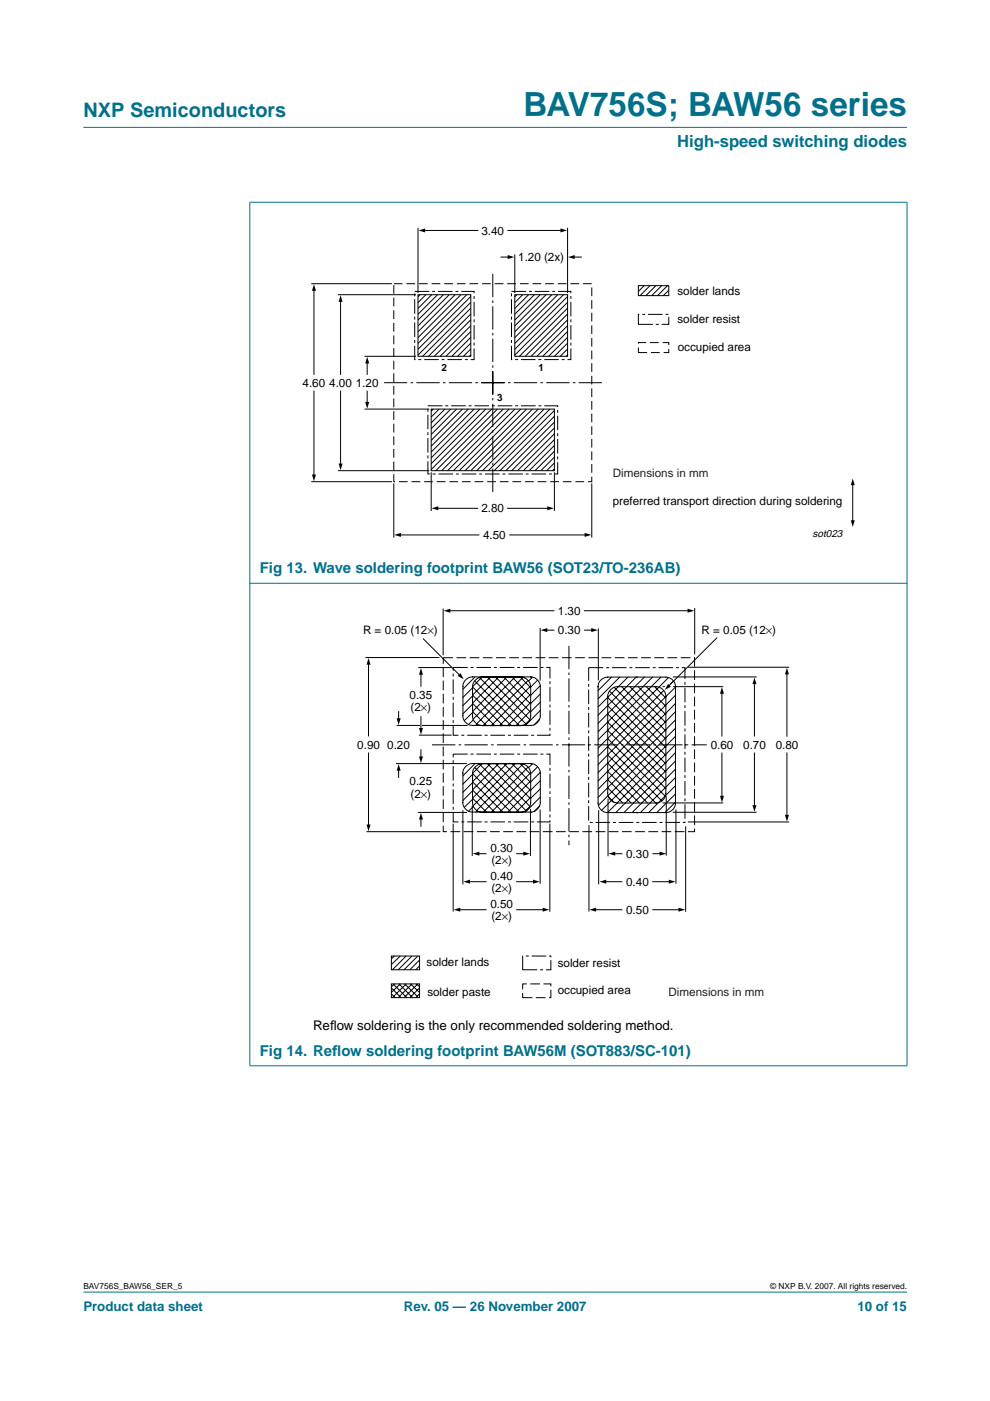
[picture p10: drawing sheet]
<svg xmlns="http://www.w3.org/2000/svg" width="210mm" height="297mm" viewBox="0 0 210 297" stroke-linecap="round" stroke-linejoin="round" font-family="sans-serif">
<g fill="#00708a" stroke="#00708a" stroke-width=".21">
<path d="M17.7 273.9h174.6z"/>
<path d="M17.7 27h174.6z"/>
<path d="M53 42.9v183z"/>
<path d="M192.3 42.9v183z"/>
<path d="M52.9 42.9h139.5z"/>
<path d="M52.9 123.7h139.5z"/>
<path d="M52.9 226h139.5z"/>
</g>
<g fill="none" stroke="#000" stroke-width=".21">
<path d="M88.6 48.3v13.8M89.9 48.9h11.4M106.2 54.5h1.7M107.7 48.9h11.4M109.1 53.9v8.2M120.3 48.3v13.8M121.6 54.5h1.7M66 60.2h17.1M66.6 61.4v18M71.6 62.5h16.6M72.2 63.7v15.7M77.3 75.5h10.9"/>
<path d="M77.9 76.8v2.6M88.6 62.5h11.2v13h-11.2zM89.1 62.5l-.5 .4M90.3 62.5l-1.7 1.7M91.5 62.5l-2.9 2.9M92.8 62.5l-4.2 4.1M94 62.5l-5.4 5.4M95.2 62.5l-6.6 6.6M96.5 62.5l-7.9 7.8M97.7 62.5l-9.1 9.1M99 62.5l-10.4 10.3M99.8 62.9l-11.2 11.2"/>
<path d="M99.8 69l-6.5 6.5M99.8 67.8l-7.7 7.7M99.8 66.6l-9 8.9M99.8 65.3l-10.2 10.2M99.8 64.1l-11.2 11.2M99.8 75.2l-.3 .3M99.8 74l-1.5 1.5M99.8 72.8l-2.8 2.7M99.8 71.5l-4 4M99.8 70.3l-5.2 5.2M109.1 62.5h11.2v13h-11.2zM109.6 62.5l-.5 .4"/>
<path d="M110.8 62.5l-1.7 1.7M112.1 62.5l-3 2.9M113.3 62.5l-4.2 4.1M114.5 62.5l-5.4 5.4M115.8 62.5l-6.7 6.6M117 62.5l-7.9 7.8M118.2 62.5l-9.1 9.1M119.5 62.5l-10.4 10.3M120.3 62.9l-11.2 11.2M120.3 69l-6.5 6.5M120.3 67.8l-7.7 7.7M120.3 66.6l-8.9 8.9"/>
<path d="M120.3 65.3l-10.2 10.2M120.3 64.1l-11.2 11.2M120.3 75.2l-.3 .3M120.3 74l-1.5 1.5M120.3 72.8l-2.7 2.7M120.3 71.5l-4 4M120.3 70.3l-5.2 5.2M135.3 60.6h6.5v2.1h-6.5zM136.6 60.6l-1.3 1.2M137.8 60.6l-2.1 2.1M139.1 60.6l-2.2 2.1M140.3 60.6l-2.1 2.1"/>
<path d="M141.5 60.6l-2.1 2.1M141.8 61.5l-1.2 1.2M66.6 82.9v18M71.6 99.8h19.4M72.2 82.9v15.7M77.3 86.7h13.7M77.9 82.9v2.6M91.4 86.7h26.1v13.1h-26.1zM91.9 86.7l-.5 .5M93.1 86.7l-1.7 1.7M94.3 86.7l-2.9 2.9M95.6 86.7l-4.2 4.2"/>
<path d="M96.8 86.7l-5.4 5.4M98 86.7l-6.6 6.7M99.3 86.7l-7.9 7.9M100.5 86.7l-9.1 9.1M101.8 86.7l-10.4 10.4M103 86.7l-11.6 11.6M104.2 86.7l-12.8 12.8M105.5 86.7l-13.1 13.1M106.7 86.7l-13.1 13.1M107.9 86.7l-13 13.1M109.2 86.7l-13.1 13.1M110.4 86.7l-13 13.1"/>
<path d="M111.7 86.7l-13.1 13.1M112.9 86.7l-13.1 13.1M114.1 86.7l-13 13.1M115.4 86.7l-13.1 13.1M116.6 86.7l-13.1 13.1M117.5 90.7l-9 9.1M117.5 89.5l-10.3 10.3M117.5 88.3l-11.5 11.5M117.5 87l-12.7 12.8M117.5 96.9l-2.8 2.9M117.5 95.7l-4.1 4.1M117.5 94.5l-5.3 5.3"/>
<path d="M117.5 93.2l-6.5 6.6M117.5 99.4l-.4 .4M117.5 98.2l-1.6 1.6M117.5 92l-7.8 7.8M66 102.1h17.1M83.5 102.5v11.5M84.7 113.4h16.8M91.4 100.1v8.2M92.7 107.8h8.6M107.6 107.8h8.7M108.1 113.4h16.1M117.5 100.1v8.2"/>
<path d="M125.5 102.5v11.5M180.8 102.6v8.1M94 129v9.9M95.2 129.5h22.2M115.8 133.6h1.6M123.9 129.5h22.2M123.9 133.6h1.7M147.3 128.9v9.8M78.1 140.6v15.4M78.1 159.7v15.4M84.5 150.9v1.7M89.2 142.8v2.7"/>
<path d="M89.2 159v1.7M126.8 145.6h.1M128.9 147.7h.1M128.9 147.9l12.3 12.3M128.9 149.6l12.3 12.4M128.9 151.4l12.3 12.3M128.9 153.1l12.3 12.3M128.9 154.8l12.3 12.4M128.9 156.6l12.2 12.2M128.9 158.3l11.4 11.5M129.2 146.5l12 12M129.7 143.6l-2.9 2.8"/>
<path d="M130.2 145.7l11 11M131.4 143.6l-4.6 4.5M131.8 145.6l9.4 9.4M133.1 143.6l-6.3 6.3M133.6 145.6l7.6 7.6M134.9 143.6l-8.1 8M135.3 145.6l5.9 5.9M136.6 143.6l-9.8 9.8M137 145.6l4.2 4.1M138.4 143.6l-11.6 11.5M138.8 145.6l2.4 2.4M140.1 143.6l-13.3 13.2"/>
<path d="M140.5 145.6h12.9M141.2 147.7h.1M141.8 143.6l-15 15M142.8 144.4l-16 15.9M143.2 145.6h.1M143.2 159.6l-12.6 12.7M143.2 157.9l-14.4 14.4M143.2 156.1l-15.6 15.7M143.2 154.4l-16.3 16.3M143.2 152.6l-16.4 16.5M143.2 150.9l-14.3 14.4M143.2 149.1l-14.3 14.4"/>
<path d="M143.2 147.4l-16.4 16.4M143.2 145.7l-16.4 16.4M153.1 146.8v9.3M153.1 159.7v9.3M160 144.8v11.3M160 159.6v11.4M166.8 142.7v13.4M166.8 159.7v13.3M84.5 163.1v1.7M89.2 173.5v1.7M100.2 164l8.2 8.2M100.2 167.5l4.7 4.7"/>
<path d="M100.2 169.3l3 2.9M100.2 169.4l-1.8 1.8M100.2 167.7l-2.1 2M100.2 165.9l-2.1 2.1M100.2 164.2l-2.1 2.1M100.4 171l-1.1 1M100.6 162.7l9.5 9.5M100.7 161.9l-2.6 2.6M101.2 171.9l-.3 .3M101.7 162l9.8 9.9M102.2 161.9l-2 2.1M102.6 172.2h.1"/>
<path d="M103.4 161.9l8.9 9.1M104 161.9l-3.8 3.9 6.4 6.4M104.4 172.2h.1M105.1 161.9l7.4 7.5M105.7 161.9l-5.5 5.5M106.1 172.2h.1M106.8 161.9l5.7 5.7M107.5 161.9l-7.3 7.3M107.9 172.2h.1M108.6 161.9l3.9 4M109.2 161.9l-8.9 8.9M109.6 172.2h.1"/>
<path d="M110.3 161.9l2.2 2.2M110.9 162l-9.8 9.8M111.1 161.9v.1M112 162.6l-9.6 9.6M112.3 171l-1 1M112.5 161.9h.1M112.5 172.2h.1M112.5 169.1l-3.1 3.1M112.5 167.3l-4.9 4.9M112.5 165.6l-6.6 6.6M112.5 163.8l-8.3 8.4M112.9 162l-.8 .7"/>
<path d="M114 162.6l-1.5 1.5M114.4 170.8l-1.2 1.3M114.5 163.8l-2 2M114.6 169l-3.3 3.2M114.6 167.3l-2.1 2M114.6 165.5l-2.1 2.1M128.9 160.1l10.1 10.1M128.9 161.8l8.4 8.4M128.9 163.5l6.7 6.7M128.9 165.3l4.9 4.9M128.9 167l3.1 3.2M128.9 165.3l-2.1 2"/>
<path d="M128.9 163.5l-2.1 2.1M129 168.9l1.2 1.2M140.5 170.2h12.9M143.2 166.6l-5.7 5.7M143.2 164.8l-7.4 7.5M143.2 163.1l-9.2 9.2M143.2 161.4l-10.9 10.9M143.2 170.1l-2.2 2.2M143.2 168.3l-3.9 4M97.3 192.9h5.8M99.4 186.9h3.7M101.4 181h1.6"/>
<path d="M109.5 181h1.7M109.6 186.9h3.7M109.6 192.9h5.8M126.1 192.9h5.7M128.3 186.9h3.5M130.2 181h1.6M138.4 186.9h3.7M138.4 192.9h5.7M138.4 181h1.7M83 202.7h6v2.9h-6zM83 208.6h6v2.9h-6zM83 210.7l.8 .8"/>
<path d="M83 209.5l2 2M83.3 208.6l3 2.9M83.6 202.7l-.6 .6M83.6 208.6l-.6 .6M84.6 208.6l2.9 2.9M84.9 202.7l-1.9 1.8M84.9 208.6l-1.9 1.8M85.8 208.6l2.9 2.9M86.1 202.7l-2.9 2.9M86.1 208.6l-2.9 2.9M87.1 208.6l1.8 1.8M87.3 202.7l-2.9 2.9"/>
<path d="M87.3 208.6l-2.9 2.9M88.3 208.6l.6 .6M88.6 202.7l-2.9 2.9M88.6 208.6l-2.9 2.9M88.9 204.8l-.8 .8M88.9 203.5l-2 2.1M88.9 210.7l-.8 .8M88.9 209.5l-2 2"/>
</g>
<g fill="#000">
<path d="M88.7 48.9l1.4-.5v.9zM107.6 54.1l1.4 .4-1.4 .4zM118.8 48.4l1.4 .5-1.4 .4zM120.4 54.5l1.5-.4v.8zM66.6 60.3l.4 1.4h-.9zM72.2 62.6l.4 1.4h-.8zM77.9 75.6l.4 1.5h-.9zM71.8 98.3h.8l-.4 1.4zM77.4 85.2h.9l-.4 1.4zM66.1 100.6h.9l-.4 1.4zM83.6 113.4l1.4-.4v.8zM91.5 107.8l1.4-.5v.9z"/>
<path d="M116 107.3l1.4 .5-1.4 .4zM124 113l1.4 .4-1.4 .4zM180.8 101.4l.4 1.5h-.8zM180.4 110.3h.8l-.4 1.4zM94.1 129.5l1.4-.4v.8zM114.6 133.6l1.4-.4v.8zM125.4 133.2l1.4 .4-1.4 .4zM145.8 129.1l1.4 .4-1.4 .4zM78.1 139.5l.5 1.4h-.9zM84.1 152.3h.9l-.5 1.4zM89.2 141.6l.5 1.4h-.9zM153.1 145.7l.4 1.4h-.8z"/>
<path d="M160 143.6l.4 1.4h-.9zM166.8 141.6l.5 1.4h-.9zM77.7 174.8h.9l-.5 1.4zM84.5 162l.5 1.4h-.9zM88.8 160.4h.9l-.5 1.4zM89.2 172.3l.5 1.5h-.9zM152.7 168.7h.8l-.4 1.4zM159.5 170.7h.9l-.4 1.4zM166.4 172.8h.9l-.5 1.4zM96.2 192.9l1.4-.5v.9zM98.2 186.9l1.4-.4v.9zM100.2 181l1.4-.4v.8z"/>
<path d="M111 180.6l1.4 .4-1.4 .4zM113 186.5l1.4 .4-1.4 .5zM115.1 192.4l1.4 .5-1.4 .4zM125 192.9l1.4-.5v.9zM127.1 186.9l1.4-.4v.9zM129 181l1.4-.4v.8zM139.8 180.6l1.5 .4-1.5 .4zM141.8 186.5l1.4 .4-1.4 .5zM143.9 192.4l1.4 .5-1.4 .4z"/>
</g>
<path d="M83.5 60.2h42v41.9h-42zM135.3 72.6h6.5v2.2h-6.5z" fill="none" stroke="#000" stroke-width=".21" stroke-dasharray="1.9 .8" stroke-linecap="butt"/>
<path d="M87.9 61.8h12.6v14.4h-12.6zM108.4 61.8h12.6v14.4h-12.6zM135.3 66.7h6.5v2.1h-6.5zM90.7 86h27.5v14.5h-27.5zM124.8 141.6h20.4v32.8h-20.4zM110.8 202.7h6v2.9h-6z" fill="none" stroke="#000" stroke-width=".21" stroke-dasharray="3.1 .6 .6 .6" stroke-linecap="butt"/>
<path d="M104.5 78.7v25.6M102.1 81.1h25.5M104.5 83.6v-25.6M107 81.1h-25.6" fill="none" stroke="#000" stroke-width=".21" stroke-dasharray="4.9 .7 .5 .7" stroke-linecap="butt"/>
<path d="M110.8 208.6h6v2.9h-6z" fill="none" stroke="#000" stroke-width=".21" stroke-dasharray="2.1 .7" stroke-linecap="butt"/>
<g fill="none" stroke="#000" stroke-width=".21">
<path d="M77.5 139.4h15.7M114.5 133.1v11.2M126.9 133.2v11M88.7 141.5h7M88.8 155.9h6.9M98.1 151.8a2.11 2.11 0 0 0 2.1 2h12.3a2.11 2.11 0 0 0 2.1-2v-6.2a2.11 2.11 0 0 0-2.1-2.1h-12.3a2.03 2.03 0 0 0-2 2.1v6.2M100.2 147.4l6.4 6.4M100.2 149.1l4.7 4.7M100.2 151.1l-1.8 1.7M100.2 149.3l-2.1 2.1M100.2 147.5l-2.1 2.1M100.2 145.8l-2.1 2.1"/>
<path d="M100.4 152.6l-1.1 1M100.6 144.4l9.5 9.4M100.7 143.6l-2.6 2.5M101.2 153.5l-.3 .3M101.7 143.7l9.8 9.8M102.2 143.6l-2 2a2.11 2.11 0 0 1 2-2M102.6 153.8h.1M103.4 143.6l8.9 9M104 143.6l-3.8 3.8M104.4 153.8h.1M105.1 143.6l7.4 7.4M105.7 143.6l-5.5 5.5"/>
<path d="M106.1 153.8h.1M106.8 143.6l5.7 5.7M107.5 143.6l-7.3 7.3 3 2.9M107.9 153.8h.1M108.6 143.6l3.9 3.9M109.2 143.6l-8.9 8.9M109.6 153.8h.1M110.3 143.6l2.2 2.2M110.4 143.6a2.11 2.11 0 0 1 2.1 2M110.9 143.6l-9.8 9.9M111.1 143.6v.1M112 144.3l-9.6 9.5"/>
<path d="M112.3 152.7l-1 .9M112.5 143.6h.1M112.5 153.8h.1M112.5 150.7l-3.1 3.1M112.5 149l-4.9 4.8M112.5 147.2l-6.6 6.6M112.5 145.5l-8.3 8.3M112.5 145.6v6.2a2.11 2.11 0 0 1-2.1 2.1h-8.2a2.11 2.11 0 0 1-2-2.1v-6.2l8.2 8.2M112.9 143.6l-.8 .8M114 144.2l-1.5 1.5M114.4 152.5l-1.2 1.2M114.5 145.4l-2 2"/>
<path d="M114.6 150.6l-3.3 3.2M114.6 148.9l-2.1 2M114.6 147.1l-2.1 2.1M127.2 144.4a2.16 2.16 0 0 1 1.7-.8h12.3a2.05 2.05 0 0 1 2 2v24.6a2.04 2.04 0 0 1-2 2.1h-12.3a2.05 2.05 0 0 1-2.1-2.1v-24.6zM128.9 147.6a2.11 2.11 0 0 1 2-2h8.2a2.11 2.11 0 0 1 2.1 2M128.9 147.7v20.5a2.11 2.11 0 0 0 2 2h8.2a2.11 2.11 0 0 0 2.1-2v-20.5M135 143.6h.1M139.1 145.6h.1M142.6 143.5h17.8M145.8 141.5h21.5M77.7 176.3h15.7M84 161.9h15"/>
<path d="M88.6 172.2h10.4M96.1 174.6v18.6M98.1 163.9a2.11 2.11 0 0 1 2.1-2h12.3a2.11 2.11 0 0 1 2.1 2v6.2a2.11 2.11 0 0 1-2.1 2.1h-12.3a2.11 2.11 0 0 1-2.1-2.1M98.1 171.8v15.7M98.2 163.9v6.2M100.1 170.8v10.7M100.2 164a2.11 2.11 0 0 1 2-2.1h8.2a2.11 2.11 0 0 1 2.1 2.1M100.2 164v6.2a2.11 2.11 0 0 0 2 2h8.2a2.11 2.11 0 0 0 2.1-2v-6.2M112.5 171.5v10M114.5 171.6v15.8M116.6 174.6v18.7M124.9 174.9v18.3"/>
<path d="M126.9 171.8v15.7M128.9 169.3v12.2M135 172.3h.1M139.1 170.3h.1M141.3 168.8v12.6M142.6 172.2h17.8M143.3 171.6v15.8M145.4 175.2v18.1M145.8 174.3h21.5"/>
</g>
<path d="M96.1 159.9h20.5v14.4h-20.5zM96.1 141.5h20.5v14.4h-20.5z" fill="none" stroke="#000" stroke-width=".21" stroke-dasharray="3.1 .6 .6 .6" stroke-linecap="butt"/>
<path d="M120.6 136.9v42.3M91.6 157.9h58.3" fill="none" stroke="#000" stroke-width=".21" stroke-dasharray="4.9 .7 .5 .7" stroke-linecap="butt"/>
<path d="M94 139.4h53.3v36.9h-53.3z" fill="none" stroke="#000" stroke-width=".21" stroke-dasharray="2.1 .7" stroke-linecap="butt"/>
<path d="M141.7 144.5l1.1 1.2-1.7 .9-.5-.5z" fill="#fff"/>
<path d="M84.1 153.8h15" fill="none" stroke="#000" stroke-width=".21"/>
<path d="M89.1 153.6h.3v.4h-.3z" fill="#fff"/>
<path d="M89.7 135.4l7.8 7.8M152 135.3l-10.3 10.2M89.2 151.9v2.7" fill="none" stroke="#000" stroke-width=".21"/>
<path d="M88.8 154.4h.9l-.5 1.4zM97.6 142.7l.7 1.3-1.3-.7zM141.7 145l.6 .6-1.4 .7z" fill="#000"/>
<text font-size="7.1" fill="#00708a" x="111" y="24.7">BAV756S; BAW56 series</text>
<text font-size="4.2" fill="#00708a" x="17.7" y="24.9">NXP Semiconductors</text>
<text font-size="3.5" fill="#00708a" x="143.6" y="31.1">High-speed switching diodes</text>
<g font-size="3.2" fill="#00708a">
<text x="55.1" y="121.5">Fig 13. Wave soldering footprint BAW56 (SOT23/TO-236AB)</text>
<text x="55.1" y="223.9">Fig 14. Ref</text>
<text x="70.4" y="223.9">low soldering footprint BAW56M (SOT883/SC-101)</text>
</g>
<g font-size="2.8">
<text x="66.4" y="218.3">Ref</text>
<text x="70" y="218.3">low soldering is the only recommended soldering method.</text>
</g>
<g font-size="2.8" fill="#00708a">
<text x="17.7" y="278">Product data sheet</text>
<text x="85.6" y="278">Rev. 05 — 26 November 2007</text>
<text x="181.8" y="278">10 of 15</text>
</g>
<g font-size="2.5">
<text x="102.1" y="49.7">3.40</text>
<text x="109.9" y="55.4">1.20 (2x)</text>
<text x="143.6" y="62.4">solder lands</text>
<text x="143.6" y="68.4">solder resist</text>
<text x="143.7" y="74.4">occupied area</text>
<text x="64.2" y="82">4.60</text>
<text x="69.8" y="82">4.00</text>
<text x="75.4" y="82">1.20</text>
<text x="129.9" y="107">preferred transport direction during soldering</text>
<text x="102.1" y="108.6">2.80</text>
<text x="102.4" y="114.3">4.50</text>
<text x="118.3" y="130.4">1.30</text>
<text x="77" y="134.5">R = 0.05 (12×)</text>
<text x="118.3" y="134.5">0.30</text>
<text x="148.7" y="134.5">R = 0.05 (12×)</text>
<text x="86.8" y="148.2">0.35</text>
<text x="87" y="150.8">(2×)</text>
<text x="75.8" y="158.7">0.90</text>
<text x="82.1" y="158.7">0.20</text>
<text x="150.7" y="158.7">0.60</text>
<text x="157.6" y="158.7">0.70</text>
<text x="164.5" y="158.7">0.80</text>
<text x="86.8" y="166.5">0.25</text>
<text x="87" y="169.2">(2×)</text>
<text x="104" y="180.6">0.30</text>
<text x="104.2" y="183.3">(2×)</text>
<text x="132.8" y="181.8">0.30</text>
<text x="104" y="186.5">0.40</text>
<text x="104.2" y="189.2">(2×)</text>
<text x="132.8" y="187.8">0.40</text>
<text x="104" y="192.5">0.50</text>
<text x="104.2" y="195.2">(2×)</text>
<text x="132.8" y="193.7">0.50</text>
<text x="90.4" y="204.9">solder lands</text>
<text x="118.3" y="205">solder resist</text>
<text x="90.6" y="211.2">solder paste</text>
<text x="118.3" y="210.8">occupied area</text>
</g>
<g font-size="2.5" fill="#231f20">
<text x="129.9" y="101.1">Dimensions in mm</text>
<text x="141.8" y="211.2">Dimensions in mm</text>
</g>
<text font-size="2.2" x="172.3" y="114">sot023</text>
<g font-size="2.1">
<text x="93.6" y="78.7">2</text>
<text x="114.2" y="78.7">1</text>
<text x="105.4" y="85.1">3</text>
</g>
<g font-size="1.8">
<text x="17.7" y="273.4">BAV756S_BAW56_SER_5</text>
<text x="163.3" y="273.4">© NXP B.V. 2007. All rights reserved.</text>
</g>
</svg>
